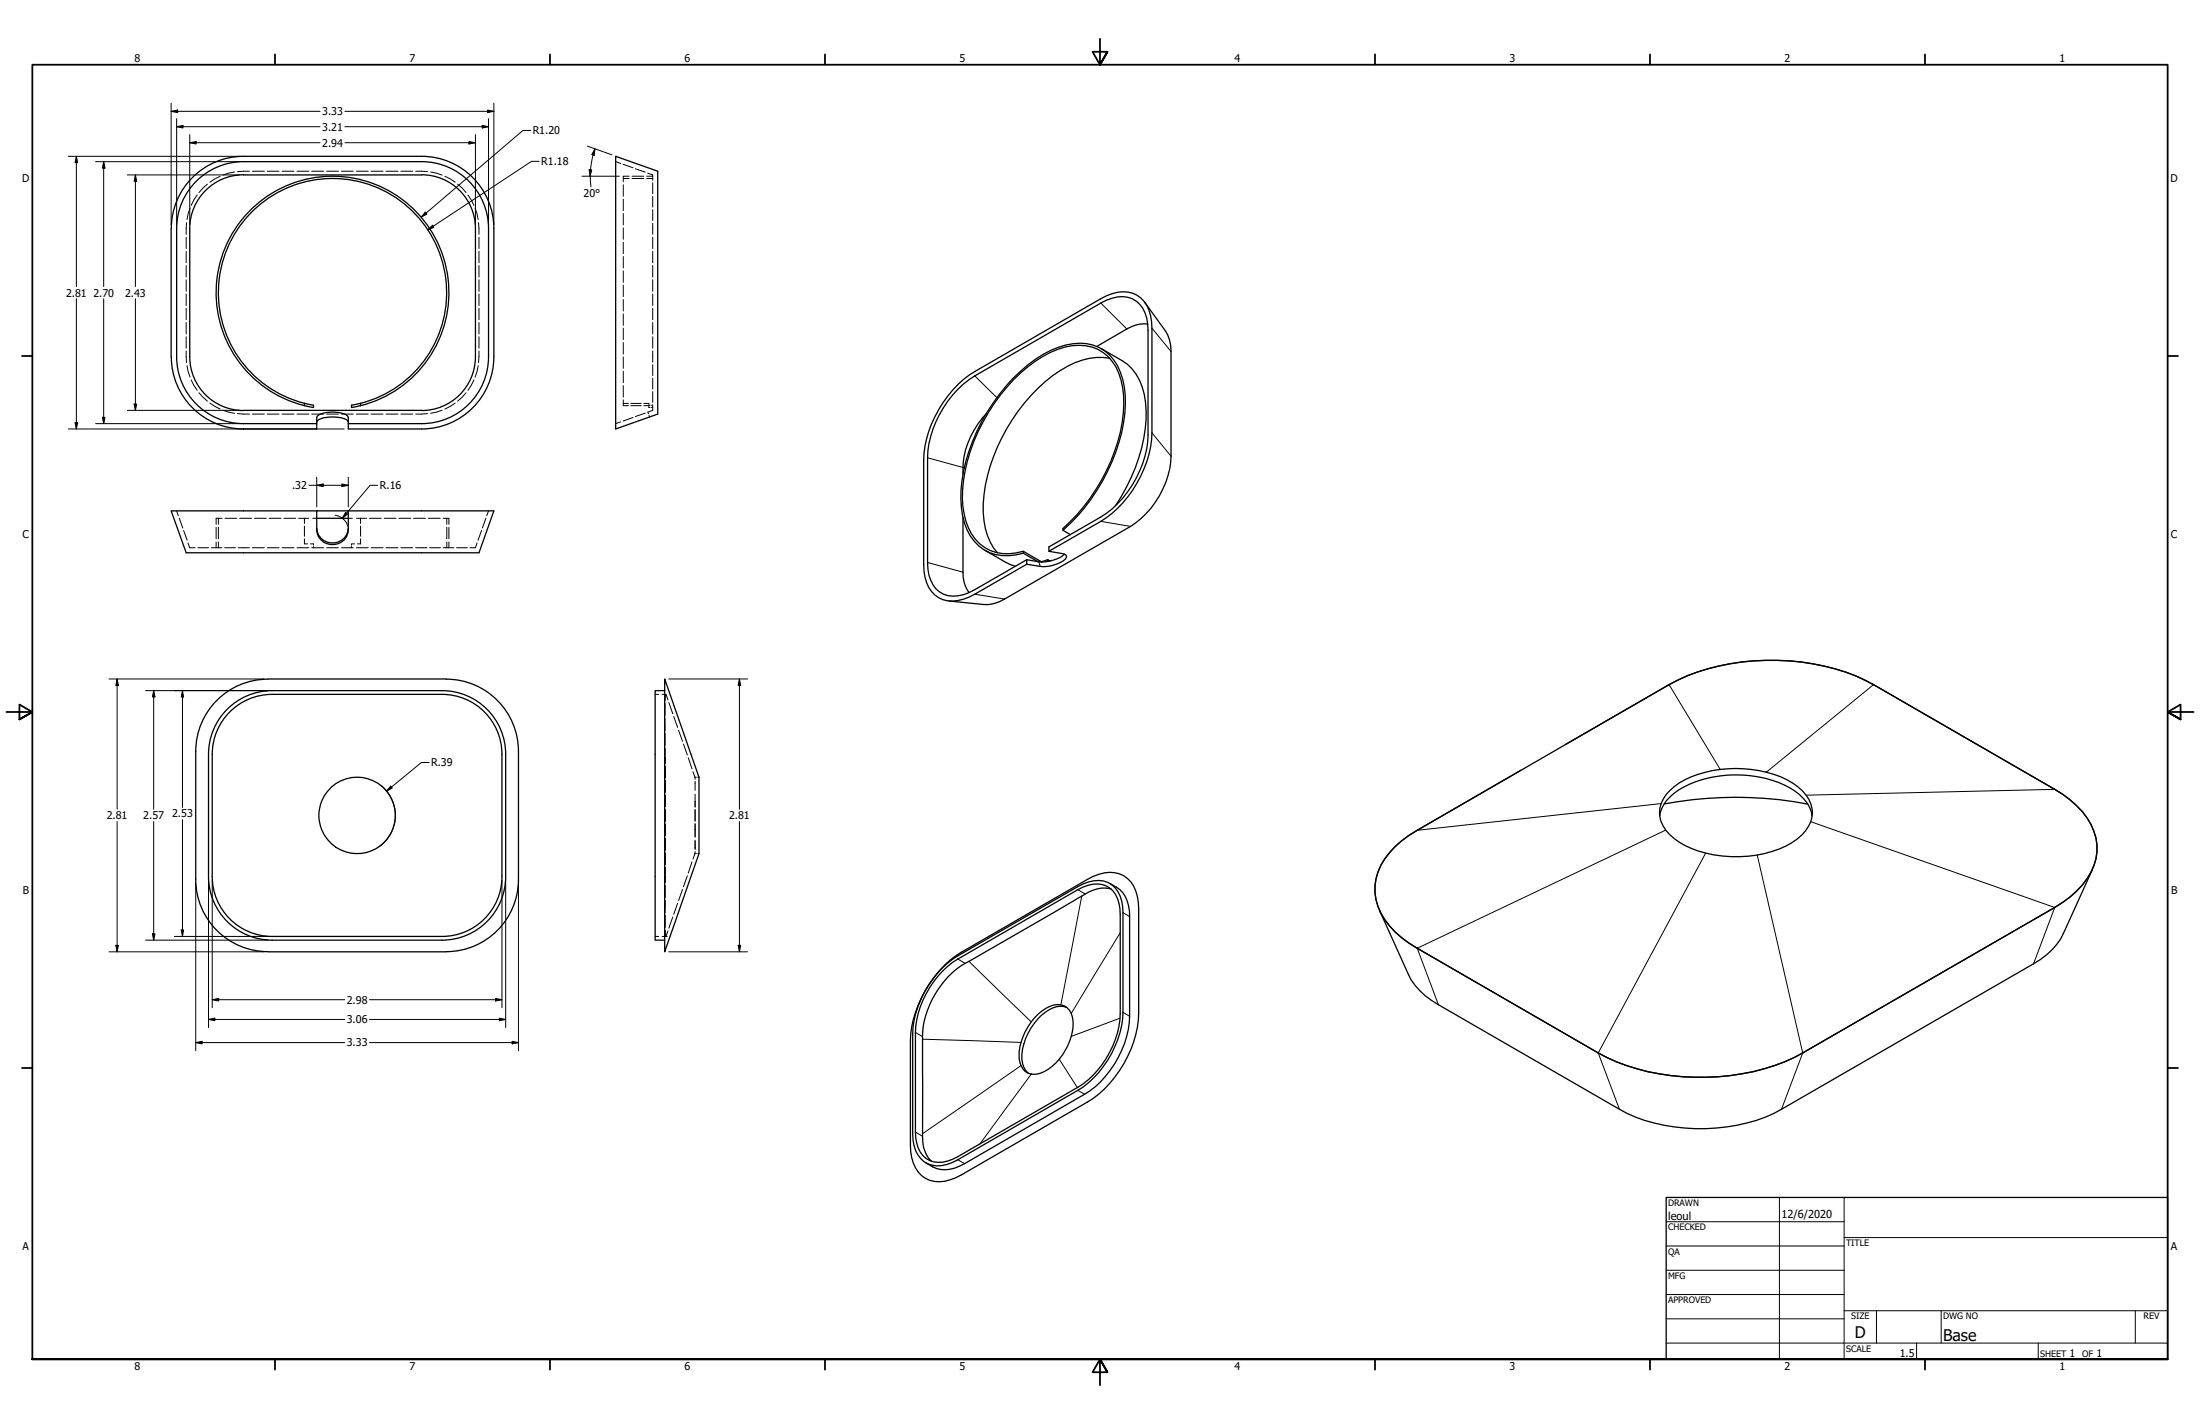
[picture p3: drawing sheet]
<svg xmlns="http://www.w3.org/2000/svg" width="864mm" height="559mm" viewBox="0 0 864 559" stroke-linecap="round" stroke-linejoin="round" font-family="sans-serif">
<!-- layer: Hidden (ANSI) -->
<g fill="none" stroke="#000" stroke-width=".39">
<path d="M77.4 76.5l-2.3 4.1M81.4 72.3l-3.3 3.3M86.4 69.2l-4 2.3M92.1 67.5l-4.6 1.2M97.9 67.2l-4.7 .2M99.1 67.2h4.7M104.9 67.2h4.6M110.7 67.2h4.7M116.6 67.2h4.6M122.4 67.2h4.7M128.2 67.2h4.6M134 67.2h4.7"/>
<path d="M139.9 67.2h4.6M145.7 67.2h4.7M151.5 67.2h4.7M157.4 67.2h4.6M163.2 67.2l4.6 .2M169 67.5l4.5 1.2M174.6 69.2l4.1 2.3M179.6 72.3l3.3 3.3M183.7 76.5l2.4 4.1M241.7 63.4l1.9 .7M244.6 64.5l3.9 1.3M244.7 72.5v4.5"/>
<path d="M244.7 78.2v4.5M244.7 70h2.3M247 69.2h-2.3v2.2M248.1 69.2h4.6M248.1 70h4.6M249.4 66.2l3.9 1.4M253.9 69.2h2.3M253.9 70h2.3M254.3 67.9l1.9 .7v2.1M256.2 71.8v4.2M256.2 77v4.3M73.1 93.1v4.4"/>
<path d="M73.1 98.6v4.5M73.2 87.4l-.1 4.5M74.6 81.7l-1.2 4.5M186.5 81.7l1.2 4.5M187.8 87.4l.2 4.5M188 93.1v4.4M188 98.6v4.5M244.7 83.8v4.5M244.7 89.4v4.5M244.7 95.1v4.5M256.2 82.3v4.3M256.2 87.6v4.3"/>
<path d="M256.2 93.1v4.4M256.2 98.6v4.5M73.1 104.2v4.5M73.1 109.8v4.5M73.1 115.4v4.5M188 104.2v4.5M188 109.8v4.5M188 115.4v4.5M244.7 100.6v4.6M244.7 106.3v4.5M244.7 111.9v4.5M244.7 117.5v4.5"/>
<path d="M256.2 104.2v4.5M256.2 109.8v4.5M256.2 115.4v4.5M73.1 137.7l.1 4.6M73.1 121v4.5M73.1 126.6v4.5M73.1 132.1v4.6M188 121v4.5M188 126.6v4.5M188 132.1v4.6M188 137.7l-.2 4.6M244.7 123.2v4.5"/>
<path d="M244.7 128.8v4.5M244.7 134.4v4.5M256.2 121v4.5M256.2 126.6v4.5M256.2 132.1v4.6M256.2 137.7v4.4M73.4 143.5l1.2 4.5M75.1 149.1l2.3 4.1M78.1 154.1l3.3 3.3M82.4 158.2l4 2.3M178.7 158.2l-4.1 2.3M182.9 154.1l-3.3 3.3"/>
<path d="M186.1 149.1l-2.4 4.1M187.7 143.5l-1.2 4.5M244.7 156.9v2.3h2M244.7 158.3h2M244.7 140.1v4.4M244.7 145.7v4.5M244.7 151.3v4.5M247.6 159.2h4.1M247.6 158.3h4.1M252.7 158.3h2v.3M252.7 159.2h2M254.7 159.7l.5 .2"/>
<path d="M254.7 159h.5M254.7 158.9v.5M255.7 159.9h.5M255.7 159h.5v2l-1.9 .7 .3 .7M256.2 143.1v4.3M256.2 148.4v4.3M256.2 153.7v4.2M87.5 161l4.6 1.2M93.2 162.3l4.7 .2M99.1 162.5h4.7M104.9 162.5h4.6M110.7 162.5h4.7"/>
<path d="M116.6 162.5h4.6M122.4 162.5h4.7M128.2 162.5h4.6M134 162.5h4.7M139.9 162.5h4.6M145.7 162.5h4.7M151.5 162.5h4.7M157.4 162.5h4.6M167.8 162.3l-4.6 .2M173.5 161l-4.5 1.2M243.6 165.5l-1.9 .7M248.5 163.8l-3.9 1.4"/>
<path d="M253.3 162.1l-3.9 1.3M254.8 163l.2 .6M69.3 200.5l.7 1.9M70.4 203.3l1.4 3.9M72.1 208.2l1.4 3.8M73.8 213l.7 1.9h2.1M77.7 214.9h4.2M82.9 214.9h4.2M84.8 206.9v4.6M84.8 212.7v2.2M85.7 203.4v2.3M85.7 206.9v4.6"/>
<path d="M85.7 212.7v2.2M87.2 203.4h-2.4v2.3M88.2 214.9h4.2M88.3 203.4h4.7M93.5 214.9h4.4M94.1 203.4h4.6M99.1 214.9h4.7M99.9 203.4h4.6M104.9 214.9h4.6M105.7 203.4h4.6M110.7 214.9h4.7M111.4 203.4h4.7"/>
<path d="M116.6 214.9h4.6M117.2 203.4h4M119.5 211.5v1.9h1.2M119.5 203.4v2M119.5 206.4v4M121.9 213.4h1.2v.5M122.4 214.9h4.7M122.7 203.4h1.6M123.1 214.4v.5M128.2 214.9h4.6M134 214.9h4.7M136.7 203.4h1.6"/>
<path d="M138 214.4v.5M139.2 213.4h-1.2v.5M139.9 214.9h4.6M140 203.4h3.9M141.5 211.5v1.9h-1.2M141.5 203.4v2M141.5 206.4v4M145 203.4h4.7M145.7 214.9h4.7M150.8 203.4h4.6M151.5 214.9h4.7M156.6 203.4h4.6"/>
<path d="M157.4 214.9h4.6M162.4 203.4h4.6M163.2 214.9h4.4M168.1 203.4h4.7M168.7 214.9h4.2M173.9 214.9h4.3M173.9 203.4h2.3v2.3M175.4 203.4v2.3M175.4 206.9v4.6M175.4 212.7v2.2M176.2 206.9v4.6M176.2 212.7v2.2"/>
<path d="M179.2 214.9h4.3M187.3 213l-.7 1.9h-2.1M189 208.2l-1.4 3.8M190.8 203.3l-1.4 3.9M191.8 200.5l-.7 1.9M257.2 272.5h1.3M259.9 272.5h1.4M261 276v4.7M261.3 272.5l.9 2.1M261.3 272.5l-.2 2.3M262.6 275.7l1.5 4.4M261 281.9v4.7"/>
<path d="M261 287.8v4.7M261.1 293.7v2.7M261.1 296.9v2.6M264.5 281.2l1.5 4.3M266.4 286.6l1.5 4.3M268.3 292l1.5 4.3M270.2 297.4l1.5 4.4M261.1 300.7l.1 4.5zM261.2 306.3v4.6zM261.2 312v4.5zM261.2 317.7v4.6zM272 302.8l.8 2.2"/>
<path d="M272.8 305l.1 .8M272.8 305h.6M272.9 311.7v5M272.9 317.8v4.4M272.9 306.6v3.6M273.9 305h.5M261.2 323.4v4.5zM261.2 329.1v4.5zM261.2 334.7l-.1 4.6zM271.7 338.2l-1.5 4.4M272.8 335h.6M272.8 335l-.8 2.1"/>
<path d="M272.9 325.5v3M272.9 330.1v3M272.9 323.3v2.2M272.9 329.7v3.6M272.9 325.5v2.8M272.9 334.1l-.1 .9M273.9 335h.5M261 359.2v4.7M261 353.4v4.7M261 347.5v4.7zM261.1 340.4v2.7zM261.1 343.5v2.8z"/>
<path d="M264.1 359.9l-1.5 4.3M266 354.5l-1.5 4.3M267.9 349.1l-1.5 4.3M269.8 343.7l-1.5 4.3M257.2 367.5h1.4M261.1 365.1l.2 2.4h-1.4M262.2 365.3l-.8 2.2"/>
</g>
<!-- layer: Visible (ANSI) -->
<g fill="none" stroke="#000" stroke-width=".51">
<path d="M165.5 68.6h-69.9a21.1 21.1 0 0 0-21.1 21.1v50.3a21.1 21.1 0 0 0 21.1 21.1M165.5 63.4h-69.9a26.3 26.3 0 0 0-26.3 26.3v50.3a26.3 26.3 0 0 0 26.3 26.2h28.7M165.5 61.3h-69.9a28.5 28.5 0 0 0-28.4 28.4v50.3a28.4 28.4 0 0 0 28.4 28.3h28.7v-4.5a5.7 5.7 0 0 1 5.5-2.1l2.9 .2a4.5 4.5 0 0 1 4 1.9v4.5h28.8M165.5 68.6a21.1 21.1 0 0 1 21.1 21.1v50.3a21.1 21.1 0 0 1-21.1 21.1M165.5 63.4a26.3 26.3 0 0 1 26.3 26.3v50.3a26.3 26.3 0 0 1-26.3 26.2M165.5 61.3a28.4 28.4 0 0 1 28.4 28.4v50.3a28.4 28.4 0 0 1-28.4 28.3M241.7 61.3l16.5 5.9v95.3l-16.5 5.8zM449.4 118.7l8.1 11.2a14.4 14.4 0 0 1 2.2 8v41.1a35.1 35.1 0 0 1-15.9 27.6l-49.5 28.5a14 14 0 0 1-8 2.1l-13.8-1.4M432.3 136.8l8.2 4.7a20.4 20.4 0 0 1 9.1 16.2 61.7 61.7 0 0 1-9.4 37.1l-2.3 3.6M450.5 127.2a12 12 0 0 0-8.2 1.9l-11.8 6.9M119.5 158.3v.9M119.5 159.2a45.7 45.7 0 0 1-26.6-70.3 45.7 45.7 0 0 1 75.2 0 45.7 45.7 0 0 1-26.6 70.3"/>
<path d="M119.5 158.3a44.8 44.8 0 0 1-25.8-69 44.8 44.8 0 0 1 73.6 0 44.8 44.8 0 0 1-25.8 69M119.5 159.2l3.6 .7M119.5 158.3l3.6 .7v.9M141.5 158.3l-3.5 .7v.9M141.5 159.2l-3.5 .7M141.5 158.3v.9M376 152.7l2.2-2 4.5-3.2 49.4-28.6a12.8 12.8 0 0 1 13.9-.7 13.7 13.7 0 0 1 4.7 11.5v41a40.8 40.8 0 0 1-18.6 32.2l-20.4 11.7v1.7l5.3 .9 .9 .3 .8 .8a6.2 6.2 0 0 1-5.1 3.4 11.9 11.9 0 0 1-5.3 .5l-5.3-.8v-1.8l-20.3 11.8a14 14 0 0 1-12.4 1.8 11.6 11.6 0 0 1-6.1-10l-.1-43.6a41.1 41.1 0 0 1 11.9-26.9zM435.6 140.6a26 26 0 0 0-19.4 4.8 70.8 70.8 0 0 0-30.2 52.3 27.3 27.3 0 0 0 5.5 19.2M95.6 161h69.9M124.3 165.7a2.94 2.94 0 0 1 2.7-1.7 12.8 12.8 0 0 1 9.5 1.2l.2 .5M136.7 166.2h28.8M387.2 162.3a32.5 32.5 0 0 0-9.2 23.8"/>
<path d="M67.2 200.5h126.7l-5.9 16.4h-114.9zM124.3 207.3a6.2 6.2 0 0 0 6.2 5.8 6.2 6.2 0 0 0 6.2-5.8M124.3 200.5v7.4a6.2 6.2 0 0 0 6.2 5.8 6.2 6.2 0 0 0 6.2-5.8v-7.4M124.3 203.4h12.4M378 203v21.5a12.6 12.6 0 0 0 2.4 8M386.7 216l8.1 4.7 3.8 1.5M411.3 219.6l-2.5 .9M411.7 216.3l20.4-11.7a44.6 44.6 0 0 0 20.1-34.7v-41.1a14.5 14.5 0 0 0-5.9-13 12.9 12.9 0 0 0-12 .3l-51.6 29.7a44.3 44.3 0 0 0-20.1 34.7v41.1a14.6 14.6 0 0 0 5.9 13 12.9 12.9 0 0 0 11.9-.3l22.6-12.9M417.3 208.1a73.9 73.9 0 0 0 24.3-46 31 31 0 0 0-4.5-20.9 17 17 0 0 0-18.7-5.8 48 48 0 0 0-23.5 16.1 73 73 0 0 0-17.6 40.7 28.7 28.7 0 0 0 5.2 20.2 16.2 16.2 0 0 0 16.3 5.3l2.9-.6M417.8 217.4a14 14 0 0 1-10 3.1l-4.8-.9M420.2 209.8l-2.9-1.7v-.7a72.7 72.7 0 0 0 23.6-45.2 30.1 30.1 0 0 0-4.3-20.4 16.6 16.6 0 0 0-18.4-5.7 49.5 49.5 0 0 0-25.6 19 68.8 68.8 0 0 0-14.8 40.2 24.8 24.8 0 0 0 6.8 18.1 17.3 17.3 0 0 0 17.1 2.9M407.4 220.4l-5.7-3.3v-.8l7.1 4.2"/>
<path d="M408.8 220.5h.1M412.2 220.2l-.9-.6-.1 .7M105.2 266.5a28.4 28.4 0 0 0-28.4 28.4M105.2 266.4h69.9M175.2 266.5a28.4 28.4 0 0 1 28.3 28.4M260.9 266.4l13.5 38.6v30l-13.5 38.5zM260.9 271h-3.7v97.9h3.7M655.2 268.7a87.9 87.9 0 0 1 56.3-8.2 72.5 72.5 0 0 1 24 8.2l71.1 41.1a34.4 34.4 0 0 1 15.3 16.4 20.5 20.5 0 0 1-4.5 21.1 40.9 40.9 0 0 1-10.8 8.8l-99 57.1a84 84 0 0 1-47.1 9.3 80.5 80.5 0 0 1-33.1-9.3l-71.1-41.1a33.4 33.4 0 0 1-15.4-16.4 20.7 20.7 0 0 1 4.6-21.1 39.7 39.7 0 0 1 10.8-8.8M655.2 268.7l-40.7 23.5M655.2 268.7l-98.9 57.1M76.8 294.8v50.3M81.9 296v47.9"/>
<path d="M81.9 296a25 25 0 0 1 25-25h66.6a25 25 0 0 1 25 25M83.3 296v47.9M83.3 296a23.5 23.5 0 0 1 23.5-23.5h66.7a23.5 23.5 0 0 1 23.5 23.5M197 296v47.9M198.5 296v47.9M203.5 294.8v50.3M597 302.3l-40.7 23.5M653.3 315.5a151.8 151.8 0 0 1 56.3 0M655.4 310.3a35 35 0 0 1 22.9-8.6 41.8 41.8 0 0 1 27.5 7.1 11.7 11.7 0 0 1 4.1 15.4 23 23 0 0 1-14.1 9.9 46.8 46.8 0 0 1-36.7-3.6 13.6 13.6 0 0 1-7.5-13.4 13.5 13.5 0 0 1 3.8-6.8zM651.5 320.2a15.4 15.4 0 0 1 8.7-11 46.3 46.3 0 0 1 42.4 0 15.5 15.5 0 0 1 8.7 11M76.8 345.1a28.4 28.4 0 0 0 28.4 28.3M81.9 343.9a25 25 0 0 0 24.9 25h66.7a25 25 0 0 0 25-24.9"/>
<path d="M83.3 343.9a23.5 23.5 0 0 0 23.5 23.6h66.7a23.5 23.5 0 0 0 23.5-23.5M203.5 345.1a28.4 28.4 0 0 1-28.3 28.3M435.6 346.6a12.5 12.5 0 0 1 7.8 13.1v39.1a39 39 0 0 1-17.6 30.6l-47.1 27.2a12.5 12.5 0 0 1-15.2-.3M436.2 348.9a13.5 13.5 0 0 0-11.6 2.8l-44.2 25.6a35.3 35.3 0 0 0-18.3 30.5v37.1a13.4 13.4 0 0 0 3.5 10.8M821.4 341.2l-11.5 25.2a26.9 26.9 0 0 1-11.6 11.8l-99 57.1a68.1 68.1 0 0 1-42.1 6.9 56.6 56.6 0 0 1-21.5-6.9l-71.1-41a27.6 27.6 0 0 1-11.7-11.8l-11.4-25.2M105.2 373.5h69.9M370.8 378.7l4.4-3.7 2.2-1.4 49.5-28.5a14.5 14.5 0 0 1 14.2-1.4 12.9 12.9 0 0 1 5.7 10.4l.2 43.6a44.1 44.1 0 0 1-20.1 34.7l-49.5 28.6a14.4 14.4 0 0 1-14.1 1.4 13.9 13.9 0 0 1-5.9-13v-41a45.1 45.1 0 0 1 13.4-29.7zM369.7 380l4.1-3.5 2.2-1.4 47.1-27.2a13.2 13.2 0 0 1 11.7-1.6 11.8 11.8 0 0 1 6 11.8v39.2a38.8 38.8 0 0 1-17.7 30.6l-47.1 27.2a12.4 12.4 0 0 1-13.3 .8 13 13 0 0 1-4.4-11v-39.1a40.2 40.2 0 0 1 11.4-25.8zM370.1 381l3.9-3.4 2-1.2 47.1-27.3a11.5 11.5 0 0 1 12.4-.7 12.2 12.2 0 0 1 4.2 10.3v39.1a36.8 36.8 0 0 1-16.6 28.9l-47.1 27.2a11.5 11.5 0 0 1-12.5 .7 12.2 12.2 0 0 1-4.2-10.4v-39.1a36.9 36.9 0 0 1 10.8-24.1zM406.1 399.4a14 14 0 0 1 9-5.2 6.1 6.1 0 0 1 6.1 6.5 22.5 22.5 0 0 1-12.4 20.3 5.8 5.8 0 0 1-8.6-4.8 20.1 20.1 0 0 1 4.6-15.2zM418.7 395.3a8.6 8.6 0 0 0-8.5 2 23.5 23.5 0 0 0-9.1 18.3 7.6 7.6 0 0 0 2.6 5.6"/>
<circle cx="140.2" cy="320" r="15"/>
</g>
<!-- layer: Visible Narrow (ANSI) -->
<g fill="none" stroke="#000" stroke-width=".39">
<path d="M432.1 118.9l10.2 10.2M452.2 128.8l7.5 9.1M382.7 147.5l8.6 8.5M364.1 179.6l13.9 3.9M452.2 169.9l7.5 9.1M432.1 204.6l11.7 2M364.1 220.7l13.9 3.8M382.7 233.2l11.6 1.9M407.8 220.5l.5 1.7M655.2 268.7l20.1 33.2M735.5 268.7l-42.1 34.3M652.1 315.3l-95.8 10.5"/>
<path d="M806.6 309.8l-97.6 2.2M653.9 325.8l-97.6 46.3 8.3 22.2M669.5 334.8l-42.1 78.4 8.3 22.1M689.8 335.5l17.8 77.7-8.3 22.1M710.8 322.5l95.8 33.6-8.3 22.1M423.1 349.1l2.9 1.7M424.6 351.7l-8.2 42.6M440.8 358.1l2.6 1.6M376 376.4l2.9 1.6M380.4 377.3l24.4 23.7M439.7 366l-19.2 31.7M439.7 399.5l-19.2 7.2"/>
<path d="M440.8 397.3l2.6 1.5M359.3 405.1l2.8 1.7M362.1 407.8l38.7 1.3M400.8 418.1l-38.7 26.8M415.8 415.7l7.1 11.1M404.8 421.5l-20.1 27.4M423.1 427.9l2.7 1.5M359.3 444.2l2.8 1.7M376 455.1l2.7 1.5"/>
</g>
<!-- layer: Hidden (ANSI) -->
<g fill="#000">
<circle cx="261.3" cy="272.5" r=".19"/>
<circle cx="261.4" cy="367.5" r=".19"/>
</g>
<!-- layer: Border (ANSI) -->
<g fill="none" stroke="#000" stroke-width=".7">
<path d="M431.8 15.2v10.2l-2.9-5.1h5.8l-2.9 5.1 2.9-5.1M107.9 21.3v4.1M215.9 21.3v4.1M323.8 21.3v4.1M539.8 21.3v4.1M647.7 21.3v4.1M755.6 21.3v4.1M8.6 139.7h4.1M850.9 139.7h4.1M2.5 279.4h10.2l-5.1-2.9v5.8l5.1-2.9-5.1 2.9M861.1 279.4h-10.2l5.1-2.9v5.8l-5.1-2.9 5.1 2.9M8.6 419.1h4.1"/>
<path d="M850.9 419.1h4.1M12.7 533.4v-508h838.2v508h-838.2h838.2M107.9 533.4v4.1M215.9 533.4v4.1M323.8 533.4v4.1M434.7 538.5l-2.9-5.1 2.9 5.1h-5.8l2.9-5.1v10.2M539.8 533.4v4.1M647.7 533.4v4.1M755.6 533.4v4.1"/>
</g>
<!-- layer: Title (ANSI) -->
<g fill="none" stroke="#000" stroke-width=".39">
<path d="M654 479.4h69.9M698.5 469.9v63.5M723.9 469.9v63.5M654 488.9h69.9M654 498.5h69.9M723.9 485.6h127M654 508h69.9M654 517.5h69.9M723.9 514.3h127M736.6 514.3v12.7M762 514.3v12.7M838.2 514.3v12.7"/>
<path d="M654 527h196.9M752.3 527v6.4M800.1 527v6.4"/>
</g>
<path d="M654 469.9h196.9v63.5h-196.9z" fill="none" stroke="#000" stroke-width=".51"/>
<!-- layer: Dimension (ANSI) -->
<g fill="none" stroke="#000" stroke-width=".39">
<path d="M67.2 43.7l2.5-.5v1zM67.2 43.7h58.5M67.2 40.5v47.6M69.3 49.7l2.5-.5v1zM69.3 49.7h56.4M69.3 46.5v41.6M74.5 56l2.5-.4v.9zM74.5 56h51.2M74.5 52.8v35.3M135.4 43.7h58.5M135.4 49.7h56.4M135.4 56h51.2"/>
<path d="M184.1 55.6l2.5 .4-2.5 .5zM186.6 52.8v35.3M189.3 49.2l2.5 .5-2.5 .5zM191.4 43.2l2.5 .5-2.5 .5zM191.8 46.5v41.6M193.9 40.5v47.6M208.3 51.2h-3l-39.9 34M230.6 57.3l9.6 3.5M233.6 58.4l-.4 2.6-.9-.4zM233.6 58.4l-1.4 5.3-.6 5.5M26.8 61.3h67.2M30 61.3l.5 2.5h-1z"/>
<path d="M30 61.3v51.2M37.5 63.4h56.5M40.7 63.4l.5 2.6h-1zM40.7 63.4v49.1M50 68.6h44M53.1 68.6l.6 2.5h-1.1zM53.1 68.6v43.9M211.6 63.3h-2.9l-40.7 26.9M228.5 69.2h14.6M231.3 66.6l1 .1-.7 2.5zM231.7 69.2l.3 4.1M166.9 83.2l.7 .8-2.2 1.2z"/>
<path d="M168 90.2l1.8-1.8 .5 .8zM30 117.2v51.1M40.7 117.2v49M53.1 117.2v43.8M52.6 158.6h1.1l-.6 2.4zM26.8 168.3h108.3M29.5 165.9h1l-.5 2.4zM37.5 166.2h56.5M40.2 163.8h1l-.5 2.4zM50 161h44M121.3 190.4h15.4M124.3 190.4l2.6-.5v1z"/>
<path d="M124.3 187.3v11.6M134.2 189.9l2.5 .5-2.5 .5zM136.7 187.3v11.6M148.3 190.4h-3l-10.9 13M131.5 202.2a6.2 6.2 0 0 1 5 4.2M135.6 201.1l.8 .6-2 1.7zM42.8 266.4h60.8M46 266.4l.5 2.6h-1zM46 266.4v51.2M57.1 271h48.2M60.3 271l.5 2.5h-1zM60.3 271v46.6"/>
<path d="M71.6 271l.5 2.5h-1zM71.6 271v45.9M262.5 266.4h30.9M290.3 266.4l.5 2.6h-1zM290.3 266.4v51.2M168.5 299.2h-3.1l-13.6 11.3M149.5 308.2a15 15 0 0 1-.7 24M153.4 308.5l.6 .7-2.2 1.3zM46 322.4v51.1M60.3 322.4v46.5M71.6 321.6v45.9M290.3 322.4v51.1"/>
<path d="M76.8 346.7v65.6M81.9 345.5v57.7M83.3 345.5v50M197 345.5v50M198.5 345.5v57.7M203.5 346.7v65.6M42.8 373.5h60.8M45.5 371h1l-.5 2.5zM57.1 368.9h48.2M59.8 366.5h1l-.5 2.4zM68.5 367.5h36.8M71.1 364.9h1l-.5 2.6z"/>
<path d="M262.5 373.5h30.9M289.8 371h1l-.5 2.5zM83.3 392.3l2.6-.5v1zM83.3 392.3h52M145 392.3h52M194.5 391.8l2.5 .5-2.5 .5zM196 399.5l2.5 .5-2.5 .6zM76.8 409.1l2.5-.5v1zM76.8 409.1h58.5M81.9 400l2.4-.5v1.1zM81.9 400h53.4M145 409.1h58.5"/>
<path d="M145 400h53.5M201 408.6l2.5 .5-2.5 .5z"/>
</g>
<g fill="#000">
<path d="M67.2 43.7l2.5-.5v1z" fill-rule="evenodd"/>
<path d="M69.3 49.7l2.5-.5v1z" fill-rule="evenodd"/>
<path d="M74.5 56l2.5-.4v.9z" fill-rule="evenodd"/>
<path d="M184.1 55.6l2.5 .4-2.5 .5z" fill-rule="evenodd"/>
<path d="M189.3 49.2l2.5 .5-2.5 .5z" fill-rule="evenodd"/>
<path d="M191.4 43.2l2.5 .5-2.5 .5z" fill-rule="evenodd"/>
<path d="M30 61.3l.5 2.5h-1z" fill-rule="evenodd"/>
<path d="M40.7 63.4l.5 2.6h-1z" fill-rule="evenodd"/>
<path d="M53.1 68.6l.6 2.5h-1.1z" fill-rule="evenodd"/>
<path d="M231.3 66.6l1 .1-.7 2.5z" fill-rule="evenodd"/>
<path d="M233.6 58.4l-.4 2.6-.9-.4z" fill-rule="evenodd"/>
<path d="M166.9 83.2l.7 .8-2.2 1.2z" fill-rule="evenodd"/>
<path d="M168 90.2l1.8-1.8 .5 .8z" fill-rule="evenodd"/>
<path d="M52.6 158.6h1.1l-.6 2.4z" fill-rule="evenodd"/>
<path d="M29.5 165.9h1l-.5 2.4z" fill-rule="evenodd"/>
<path d="M40.2 163.8h1l-.5 2.4z" fill-rule="evenodd"/>
<path d="M124.3 190.4l2.6-.5v1z" fill-rule="evenodd"/>
<path d="M134.2 189.9l2.5 .5-2.5 .5z" fill-rule="evenodd"/>
<path d="M135.6 201.1l.8 .6-2 1.6z" fill-rule="evenodd"/>
<path d="M46 266.4l.5 2.6h-1z" fill-rule="evenodd"/>
<path d="M60.3 271l.5 2.5h-1z" fill-rule="evenodd"/>
<path d="M71.6 271l.5 2.5h-1z" fill-rule="evenodd"/>
<path d="M290.3 266.4l.5 2.6h-1z" fill-rule="evenodd"/>
<path d="M153.4 308.5l.6 .7-2.2 1.3z" fill-rule="evenodd"/>
<path d="M45.5 371h1l-.5 2.5z" fill-rule="evenodd"/>
<path d="M59.8 366.5h1l-.5 2.4z" fill-rule="evenodd"/>
<path d="M71.1 364.9h1l-.5 2.6z" fill-rule="evenodd"/>
<path d="M289.8 371h1l-.5 2.5z" fill-rule="evenodd"/>
<path d="M81.9 400l2.4-.5v1.1z" fill-rule="evenodd"/>
<path d="M83.3 392.3l2.6-.5v1z" fill-rule="evenodd"/>
<path d="M194.5 391.8l2.5 .5-2.5 .5z" fill-rule="evenodd"/>
<path d="M76.8 409.1l2.5-.5v1z" fill-rule="evenodd"/>
<path d="M196 399.5l2.5 .5-2.5 .6z" fill-rule="evenodd"/>
<path d="M201 408.6l2.5 .5-2.5 .5z" fill-rule="evenodd"/>
</g>
<g font-size="6.3">
<text x="728.1" y="524.9">D</text>
<text x="762.8" y="526.2">Base</text>
</g>
<g font-size="4.3">
<text x="654.8" y="478.6">leoul</text>
<text x="699.3" y="478">12/6/2020</text>
</g>
<g font-size="4.2">
<text x="52.8" y="24.4">8</text>
<text x="160.8" y="24.4">7</text>
<text x="268.7" y="24.4">6</text>
<text x="376.7" y="24.4">5</text>
<text x="484.6" y="24.4">4</text>
<text x="592.6" y="24.4">3</text>
<text x="700.5" y="24.4">2</text>
<text x="808.5" y="24.4">1</text>
<text x="126.5" y="45.2">3.33</text>
<text x="126.5" y="51.2">3.21</text>
<text x="209.1" y="52.7">R1.20</text>
<text x="126.5" y="57.6">2.94</text>
<text x="212.5" y="64.8">R1.18</text>
<text x="8.8" y="71.4">D</text>
<text x="852" y="71.4">D</text>
<text x="229" y="77.2">20°</text>
<text x="25.9" y="116.4">2.81</text>
<text x="36.6" y="116.4">2.70</text>
<text x="49.1" y="116.4">2.43</text>
<text x="114.7" y="192">.32</text>
<text x="149.1" y="192">R.16</text>
<text x="8.9" y="211.1">C</text>
<text x="852.2" y="211.1">C</text>
<text x="169.2" y="300.7">R.39</text>
<text x="41.9" y="321.5">2.81</text>
<text x="56.3" y="321.5">2.57</text>
<text x="67.6" y="320.7">2.53</text>
<text x="286.2" y="321.5">2.81</text>
<text x="9" y="350.8">B</text>
<text x="852.2" y="350.8">B</text>
<text x="136.1" y="393.8">2.98</text>
<text x="136.1" y="401.6">3.06</text>
<text x="136.1" y="410.7">3.33</text>
<text x="8.9" y="490.5">A</text>
<text x="852.2" y="490.5">A</text>
<text x="745.7" y="532.6">1.5</text>
<text x="812.4" y="532.6">1</text>
<text x="823" y="532.6">1</text>
<text x="52.8" y="537.5">8</text>
<text x="160.8" y="537.5">7</text>
<text x="268.7" y="537.5">6</text>
<text x="376.7" y="537.5">5</text>
<text x="484.6" y="537.5">4</text>
<text x="592.6" y="537.5">3</text>
<text x="700.5" y="537.5">2</text>
<text x="808.5" y="537.5">1</text>
</g>
<g font-size="3.5">
<text x="654.8" y="473.2">DRAWN</text>
<text x="654.8" y="482.8">CHECKED</text>
<text x="724.7" y="488.9">TITLE</text>
<text x="654.8" y="492.3">QA</text>
<text x="654.8" y="501.8">MFG</text>
<text x="654.8" y="511.4">APPROVED</text>
<text x="726.7" y="517.7">SIZE</text>
<text x="762.8" y="517.7">DWG NO</text>
<text x="841.4" y="517.7">REV</text>
<text x="724.7" y="530.4">SCALE</text>
<text x="800.9" y="532.6">SHEET</text>
<text x="817.4" y="532.6">OF</text>
</g>
</svg>
